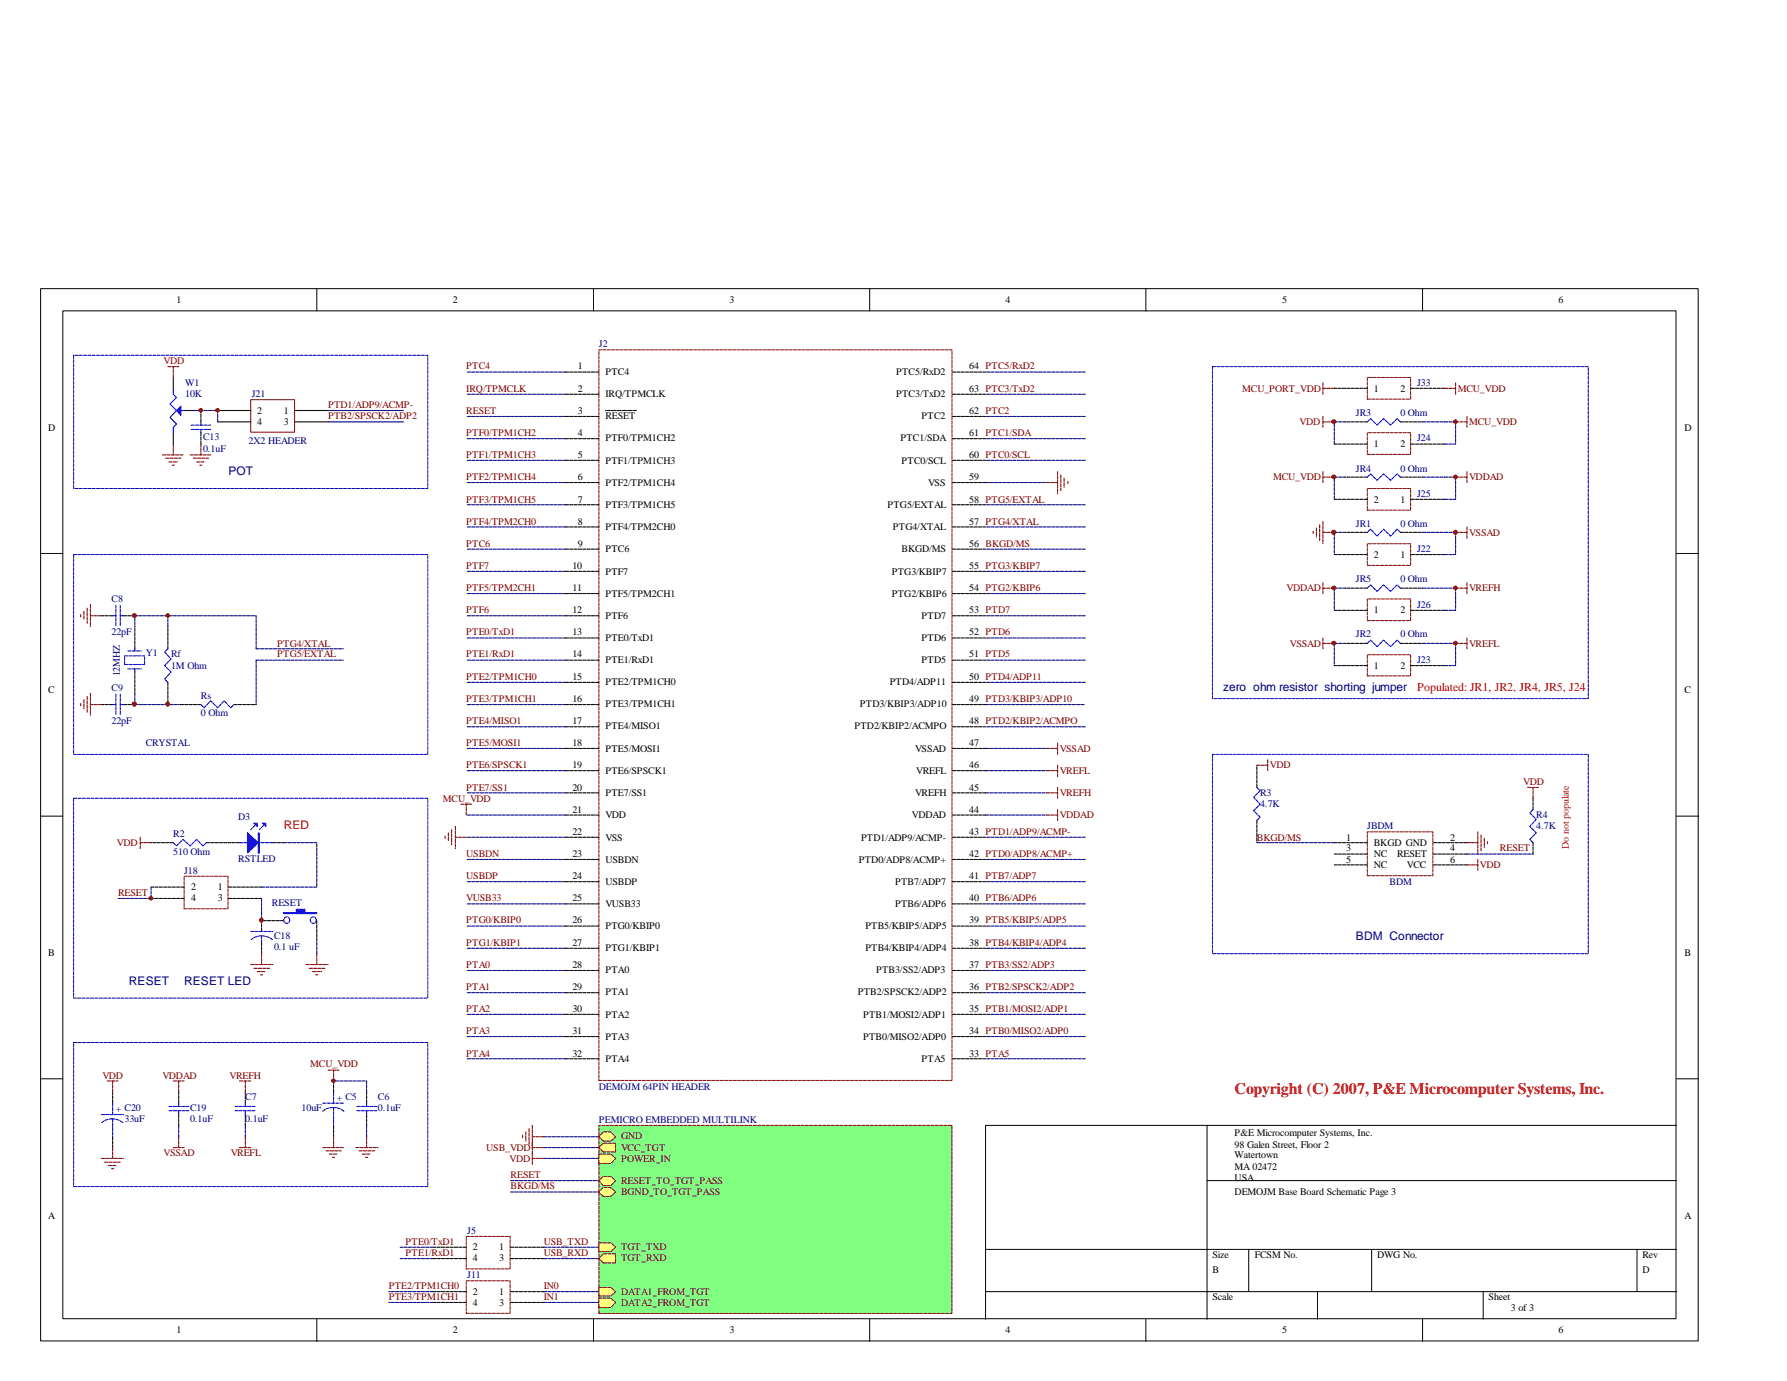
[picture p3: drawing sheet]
<svg xmlns="http://www.w3.org/2000/svg" width="279mm" height="216mm" viewBox="0 0 279 216" stroke-linecap="round" stroke-linejoin="round" font-family="sans-serif">
<g fill="none" stroke="#000" stroke-width=".16">
<path d="M6.3 45.1h259.2v164.5h-259.2zM9.8 48.6h252.2v157.6h-252.2zM49.5 45.1v3.5M92.8 45.1v3.5M136 45.1v3.5M179.2 45.1v3.5M222.4 45.1v3.5M6.3 86.5h3.5M262.1 86.5h3.5M6.3 127.6h3.5M262.1 127.6h3.5M6.3 168.7h3.5"/>
<path d="M188.7 175.9v30.3M262.1 168.7h3.5M262.1 175.9h-108v30.3M154.1 195.3h108M188.7 184.6h73.4M195.2 195.3v6.6M214.5 195.3v6.6M255.9 195.3v6.6M49.5 206.2v3.5M92.8 206.2v3.5M136 206.2v3.5M154.1 201.9h108"/>
<path d="M179.2 206.2v3.5M206 201.9v4.3M222.4 206.2v3.5M231.9 201.9v4.3"/>
</g>
<path d="M27.1 59v1.7M27.1 67.6v1.8M28.8 64.2h1.8M34 64.2h5.2M34 66h5.2M46.1 64.2h5.2M46.1 66h5.2" fill="none" stroke="#000" stroke-width=".17"/>
<path d="M27.1 60.7v.9l.5 .5-1 1.1 1 1-1 1.1 1 1-.5 .5v.8M27.6 64.2h1.2" fill="none" stroke="#00f" stroke-width=".17"/>
<path d="M28.3 63.5v1.4l-.7-.7z" fill-rule="evenodd" fill="#00f" stroke="#00f" stroke-width=".17"/>
<path d="M39.2 62.5h6.9v5.1h-6.9z" fill="none" stroke="#800000" stroke-width=".16"/>
<path d="M51.3 64.2h11.8M51.3 66h11.8" fill="none" stroke="#000080" stroke-width=".17"/>
<path d="M11.5 55.5v20.9h55.4v-20.9h-55.4" fill="none" stroke="#0000bf" stroke-width=".16" stroke-dasharray=".5 .2"/>
<g fill="none" stroke="#800000" stroke-width=".17" stroke-dasharray=".5 .2">
<path d="M26.2 57.3h1.7M27.1 59v-1.7M25.4 71.1h3.4M25.9 71.6h2.4M26.4 72.2h1.4M26.9 72.7h.4M27.1 69.4v1.7M29.7 71.1h3.4M30.2 71.6h2.4M30.7 72.2h1.4M31.2 72.7h.4M31.4 69.4v1.7"/>
<path d="M163.7 75.4h1.7M165.4 73.7v3.5M165.9 74.3v2.4M166.4 74.8v1.4M167 75.3v.3M12.6 96.1v.3M13.1 95.6v1.3M13.6 95.1v2.4M14.1 94.5v3.5M15.8 96.3h-1.7M12.6 110v.3M13.1 109.4v1.4"/>
<path d="M13.6 108.9v2.4M14.1 108.4v3.4M15.8 110.2h-1.7M163.7 117h1.7M165.4 116.2v1.7M165.4 119.6v1.8M69.6 130.7v.4M70.1 130.2v1.4M70.6 129.7v2.4M71.2 129.2v3.5M72.1 125.7h1.6M72.9 130.9h-1.7"/>
<path d="M72.9 127.4v-1.7M163.7 120.5h1.7M163.7 124h1.7M163.7 127.4h1.7M165.4 123.1v1.7M165.4 126.6v1.7"/>
</g>
<g fill="none" stroke="#000080" stroke-width=".17" stroke-dasharray=".5 .2">
<path d="M88.5 58.2h-15.6M169.7 58.2h-15.6M30.6 64.2h3.4M34 66v-1.8M88.5 61.6h-15.6M88.5 65.1h-15.6M88.5 68.6h-15.6M88.5 72h-15.6M88.5 75.4h-15.6M88.5 78.9h-15.6M154.1 75.4h9.6M169.7 61.6h-15.6"/>
<path d="M169.7 65.1h-15.6M169.7 68.6h-15.6M169.7 72h-15.6M169.7 78.9h-15.6M26.2 98v-1.7M88.5 82.4h-15.6M88.5 85.9h-15.6M88.5 89.3h-15.6M88.5 92.8h-15.6M88.5 96.3h-15.6M88.5 99.7h-15.6M169.7 82.4h-15.6"/>
<path d="M169.7 85.9h-15.6M169.7 89.3h-15.6M169.7 92.8h-15.6M169.7 96.3h-15.6M169.7 99.7h-15.6M21.1 108.4v1.8M21.1 110.2h6.8M40 101.4v-5.1h-18.9v1.7M40 103.2v7M40 101.4h13.7M40 103.2h13.7M88.5 103.2h-15.6"/>
<path d="M88.5 106.7h-15.6M88.5 110.2h-15.6M88.5 113.6h-15.6M88.5 117h-15.6M154.1 110.2h15.6M154.1 117h9.6M169.7 103.2h-15.6M169.7 106.7h-15.6M169.7 113.6h-15.6M88.5 120.5h-15.6M88.5 124h-15.6M88.5 127.4h-15.6"/>
<path d="M88.5 130.9h-15.6M88.5 134.4h-15.6M88.5 137.8h-15.6M154.1 120.5h9.6M154.1 124h9.6M154.1 127.4h9.6M169.7 130.9h-15.6M169.7 134.4h-15.6M169.7 137.8h-15.6M88.5 141.3h-15.6M88.5 144.8h-15.6M88.5 148.3h-15.6"/>
<path d="M88.5 151.7h-15.6M88.5 155.2h-15.6M88.5 158.6h-15.6M169.7 141.3h-15.6M169.7 144.8h-15.6M169.7 148.3h-15.6M169.7 151.7h-15.6M169.7 155.2h-15.6M169.7 158.6h-15.6M88.5 162.1h-15.6M88.5 165.5h-15.6M169.7 162.1h-15.6"/>
<path d="M169.7 165.5h-15.6"/>
</g>
<path d="M31.4 66v-1.8M31.4 67.6v1.8M17.6 96.3h-1.8M19.3 96.3h1.8M17.6 110.2h-1.8M19.3 110.2h1.8M21.1 104.9v3.5M21.1 101.4v-3.4M26.2 106.7v3.5M26.2 101.4v-3.4M31.4 110.2h-3.5M36.6 110.2h3.4" fill="none" stroke="#000" stroke-width=".17" stroke-dasharray=".5 .2"/>
<g fill="none" stroke="#00f" stroke-width=".17" stroke-dasharray=".5 .2">
<path d="M29.9 67.1h3M29.9 66.5h3M31.4 67.1v.5M31.4 66v.5M17.6 96.3h.5M18.1 97.8v-3.1M18.8 96.3h.5M18.8 97.8v-3.1M17.6 110.2h.5M18.1 111.7v-3.2M18.8 110.2h.5M18.8 111.7v-3.2"/>
<path d="M19.5 102.5h3.1M19.5 103.9h3.1M19.5 103.9v-1.4M20 101.8h2.1M20 104.6h2.1M21.1 101.8v-.4M21.1 104.9v-.3M22.6 103.9v-1.4M26.2 101.4l-.5 .5 1.1 1.1-1.1 1.1 1.1 1-1.1 1.1 .5 .5M31.4 110.2l.5 .5 1-1.1 1.1 1.1 1.1-1.1 1 1.1 .5-.5"/>
</g>
<path d="M11.5 86.7v31.2h55.4v-31.2h-55.4" fill="none" stroke="#00f" stroke-width=".16" stroke-dasharray=".5 .2"/>
<path d="M93.7 54.8h55.1v114.1h-55.1z" fill="#fff"/>
<path d="M93.6 54.7h55.2v114.2h-55.2z" fill="none" stroke="#800000" stroke-width=".16" stroke-dasharray=".5 .2"/>
<g fill="none" stroke="#000" stroke-width=".17" stroke-dasharray=".5 .2">
<path d="M93.6 58.2h-5.1M148.9 58.2h5.2M93.6 61.6h-5.1M93.6 65.1h-5.1M93.6 68.6h-5.1M93.6 72h-5.1M93.6 75.4h-5.1M93.6 78.9h-5.1M96.1 64.2h-1.4M96.9 64.2h-.8M97.8 64.2h-.9M98.6 64.2h-.8"/>
<path d="M99.5 64.2h-.9M148.9 72h5.2M148.9 68.6h5.2M148.9 61.6h5.2M148.9 78.9h5.2M148.9 65.1h5.2M148.9 75.4h5.2M93.6 99.7h-5.1M93.6 82.4h-5.1M93.6 92.8h-5.1M93.6 85.9h-5.1M93.6 96.3h-5.1"/>
<path d="M93.6 89.3h-5.1M148.9 85.9h5.2M148.9 92.8h5.2M148.9 89.3h5.2M148.9 82.4h5.2M148.9 99.7h5.2M148.9 96.3h5.2M93.6 103.2h-5.1M93.6 106.7h-5.1M93.6 110.2h-5.1M93.6 117h-5.1M93.6 113.6h-5.1"/>
<path d="M148.9 113.6h5.2M148.9 110.2h5.2M148.9 106.7h5.2M148.9 103.2h5.2M148.9 117h5.2M93.6 127.4h-5.1M93.6 130.9h-5.1M93.6 120.5h-5.1M93.6 124h-5.1M93.6 134.4h-5.1M93.6 137.8h-5.1M148.9 137.8h5.2"/>
<path d="M148.9 124h5.2M148.9 120.5h5.2M148.9 134.4h5.2M148.9 130.9h5.2M148.9 127.4h5.2M93.6 141.3h-5.1M93.6 144.8h-5.1M93.6 148.3h-5.1M93.6 151.7h-5.1M93.6 155.2h-5.1M93.6 158.6h-5.1M148.9 158.6h5.2"/>
<path d="M148.9 155.2h5.2M148.9 151.7h5.2M148.9 148.3h5.2M148.9 144.8h5.2M148.9 141.3h5.2M93.6 162.1h-5.1M93.6 165.5h-5.1M148.9 162.1h5.2M148.9 165.5h5.2"/>
</g>
<g fill="#800000" stroke="#800000" stroke-width=".16" stroke-dasharray=".5 .2">
<circle cx="34" cy="64.1" r=".29"/>
<circle cx="26.2" cy="110.1" r=".31"/>
<circle cx="21" cy="110.1" r=".33"/>
<circle cx="21" cy="96.2" r=".31"/>
<circle cx="26.2" cy="96.2" r=".29"/>
<circle cx="31.4" cy="64.1" r=".29"/>
</g>
<path d="M93.6 179.4h-8.6M93.6 177.7h-8.6M79.8 186.4h13.8M79.8 184.6h13.8M93.6 195h-8.6M93.6 196.8h-8.6M93.6 181.1h-8.6M93.6 203.6h-8.6M93.6 201.9h-8.6" fill="none" stroke="#000080" stroke-width=".17" stroke-dasharray=".5 .2"/>
<path d="M81.7 177.5v.4M82.2 177v1.4M82.7 176.4v2.5M83.2 178.6v1.7M83.2 175.9v3.5M85 179.4h-1.8M85 177.7h-1.8M83.2 180.3v1.7M85 181.1h-1.8" fill="none" stroke="#800000" stroke-width=".17" stroke-dasharray=".5 .2"/>
<path d="M93.7 176h55.1v29.3h-55.1z" fill="#80ff80"/>
<path d="M93.6 175.9h55.2v29.4h-55.2z" fill="none" stroke="#800000" stroke-width=".16" stroke-dasharray=".5 .2"/>
<g fill="#ffff80" stroke="#800000" stroke-width=".16" stroke-dasharray=".5 .2">
<path d="M94.3 178.7h2v1.4h-2l-.7-.7z" fill-rule="evenodd"/>
<path d="M94.3 177h1.2l.8 .7-.8 .7h-1.2l-.7-.7z" fill-rule="evenodd"/>
<path d="M93.6 180.4h1.9l.8 .7-.8 .8h-1.9z" fill-rule="evenodd"/>
<path d="M94.3 183.9h1.2l.8 .7-.8 .7h-1.2l-.7-.7z" fill-rule="evenodd"/>
<path d="M94.3 185.7h1.2l.8 .7-.8 .6h-1.2l-.7-.6z" fill-rule="evenodd"/>
<path d="M94.3 196h2v1.4h-2l-.7-.6z" fill-rule="evenodd"/>
<path d="M93.6 194.3h1.9l.8 .7-.8 .7h-1.9z" fill-rule="evenodd"/>
<path d="M93.6 201.3h1.9l.8 .6-.8 .7h-1.9z" fill-rule="evenodd"/>
<path d="M93.6 202.9h1.9l.8 .7-.8 .8h-1.9z" fill-rule="evenodd"/>
</g>
<path d="M28.8 137h6.8v5.1h-6.8zM72.9 193.3h6.9v5.1h-6.9zM72.9 200.2h6.9v5.1h-6.9z" fill="none" stroke="#800000" stroke-width=".16" stroke-dasharray=".5 .2"/>
<g fill="none" stroke="#000" stroke-width=".17" stroke-dasharray=".5 .2">
<path d="M27.1 131.7h-3.5M28.8 138.7h-5.2M32.3 131.7h3.4M35.7 138.7h5.2M37.4 131.7h-1.7M42.7 131.7h1.7M28.8 140.5h-5.2M35.7 140.5h5.2M40.9 145.6v-1.7M40.9 147.3v1.8M44.4 143.9h-3.5M49.5 143.9v3.4"/>
<path d="M17.6 172.5v-1.7M17.6 177.7v1.7M27.9 172.5v-1.7M27.9 174.2v1.7M38.4 174.2v1.7M38.4 172.5v-1.7M52.2 170.8v-1.8M52.2 175.9v1.8M57.3 172.5v-1.7M57.3 174.2v1.7M72.9 195h-5.2M72.9 196.8h-5.2"/>
<path d="M79.8 196.8h5.2M79.8 195h5.2M72.9 201.9h-5.2M72.9 203.6h-5.2M79.8 203.6h5.2M79.8 201.9h5.2"/>
</g>
<g fill="none" stroke="#000080" stroke-width=".17" stroke-dasharray=".5 .2">
<path d="M40.9 138.7h8.6v-7M44.4 131.7h5.1M23.6 140.5h-5.1M23.6 140.5v-1.8M40.9 140.5v3.4M49.5 147.3v1.8M27.9 175.9v1.8M38.4 175.9v1.8M57.3 170.8v-1.8h-5.1M57.3 175.9v1.8M67.7 195h-5.1M67.7 196.8h-5.1"/>
<path d="M67.7 201.9h-6.9M67.7 203.6h-6.9"/>
</g>
<g fill="none" stroke="#00f" stroke-width=".17" stroke-dasharray=".5 .2">
<path d="M27.1 131.7l.5 .5 1-1 1.1 1 1-1 1 1 .6-.5M37.4 131.7h5.3M39.9 129l-.7 .7M41.2 129l-.6 .7M39.2 145.6h3.5M40.9 146.3v1M40.9 146.3l-1 .2-.6 .4M42.6 146.9l-.7-.4-1-.2M15.8 174.2h3.5M17.5 174.9l-1 .2-.6 .4M17.6 174.9v2.8M17.6 172.5v1.7"/>
<path d="M19.2 175.5l-.6-.4-1.1-.2M26.4 173.7h3.1M26.4 173h3.1M27.9 173.7v.5M27.9 172.5v.5M38.4 173v-.5M38.4 174.2v-.5M39.9 173h-3.2M39.9 173.7h-3.2M50.5 172.5h3.3M52.2 173.1v2.8M52.2 170.8v1.7"/>
<path d="M52.2 173.1l-.4 .1a2.11 2.11 0 0 0-1.3 .5M53.8 173.7l-.6-.4-1-.2M55.8 173.7h3.1M55.8 173h3.1M57.3 173.7v.5M57.3 172.5v.5"/>
<circle cx="44.8" cy="143.8" r=".49"/>
<circle cx="49" cy="143.8" r=".49"/>
</g>
<g fill="none" stroke="#800000" stroke-width=".17" stroke-dasharray=".5 .2">
<path d="M21.9 130.9v1.8M23.6 131.7h-1.7M229.4 131.7h1.7M229.4 135.2h1.7M231.1 130v3.5M231.1 134.4v1.7M231.6 130.6v2.4M232.1 131.1v1.4M232.6 131.6v.3M39.2 150.8h3.5M39.7 151.4h2.5M40.2 151.9h1.4"/>
<path d="M40.7 152.4h.4M40.9 149.1v1.7M47.8 150.8h3.5M48.3 151.4h2.5M48.9 151.9h1.4M49.4 152.4h.3M49.5 149.1v1.7M16.8 169h1.7M17.6 170.8v-1.8M17.6 179.4v1.7M27.1 179.4h1.7M27.1 169h1.7"/>
<path d="M27.9 177.7v1.7M27.9 170.8v-1.8M37.4 169h1.8M37.4 179.4h1.8M38.4 170.8v-1.8M38.4 177.7v1.7M50.5 179.4h3.3M51 179.9h2.3M51.3 167.3h1.7M52.2 169v-1.7M52.2 177.7v1.7M55.6 179.4h3.5"/>
<path d="M56.1 179.9h2.5M57.3 177.7v1.7M15.8 181.1h3.5M16.3 181.7h2.5M16.9 182.2h1.4M17.4 182.7h.4M51.5 180.4h1.3M52 180.9h.3M56.6 180.4h1.4M57.1 180.9h.4"/>
</g>
<g fill="#00f" stroke="#00f" stroke-width=".17" stroke-dasharray=".5 .2">
<path d="M38.7 130.2l1.7 1.5-1.7 1.6z" fill-rule="evenodd"/>
<path d="M40.4 130.2h.2v3.1h-.2z" fill-rule="evenodd"/>
<path d="M41.1 128.7h.5v.5z" fill-rule="evenodd"/>
<path d="M39.7 128.7h.5v.5z" fill-rule="evenodd"/>
<path d="M44.4 142.7h1.9v-.5h1.4v.5h1.8v.1h-5.1z" fill-rule="evenodd"/>
</g>
<path d="M11.5 124.8v31.2h55.4v-31.2h-55.4" fill="none" stroke="#00f" stroke-width=".16" stroke-dasharray=".5 .2"/>
<g fill="#800000" stroke="#800000" stroke-width=".16" stroke-dasharray=".5 .2">
<circle cx="40.8" cy="143.8" r=".31"/>
<circle cx="52.1" cy="168.9" r=".29"/>
</g>
<path d="M11.5 163h55.4v22.5h-55.4v-22.5" fill="none" stroke="#0000bf" stroke-width=".16" stroke-dasharray=".5 .2"/>
<path d="M213.9 130.1h10.1v6.8h-10.1z" fill="#fff"/>
<path d="M213.8 59h6.8v3.4h-6.8zM213.8 67.6h6.8v3.4h-6.8zM213.8 76.4h6.8v3.4h-6.8zM213.8 85h6.8v3.4h-6.8zM213.8 93.6h6.8v3.4h-6.8zM213.8 102.4h6.8v3.3h-6.8zM213.8 130h10.2v6.9h-10.2z" fill="none" stroke="#800000" stroke-width=".16" stroke-dasharray=".5 .2"/>
<g fill="none" stroke="#000" stroke-width=".17" stroke-dasharray=".5 .2">
<path d="M213.8 66h-3.5M213.8 74.6h-3.5M213.8 69.4h-5.2M213.8 78.1h-5.2M213.8 60.7h-5.2M218.9 66h3.5M218.9 74.6h3.5M220.6 69.4h5.3M220.6 78.1h5.3M220.6 60.7h5.3M213.8 91.9h-3.5M213.8 83.2h-3.5"/>
<path d="M213.8 86.7h-5.2M213.8 95.4h-5.2M218.9 91.9h3.5M218.9 83.2h3.5M220.6 86.7h5.3M220.6 95.4h5.3M213.8 100.6h-3.5M213.8 104.1h-5.2M218.9 100.6h3.5M220.6 104.1h5.3M196.5 123.1v-3.5M196.5 128.3v3.4"/>
<path d="M213.8 131.7h-5.2M213.8 133.5h-5.2M213.8 135.2h-5.2M224.1 131.7h5.3M224.1 133.5h5.3M224.1 135.2h5.3M239.7 131.7v1.8M239.7 126.6v-1.8"/>
</g>
<g fill="none" stroke="#000080" stroke-width=".17" stroke-dasharray=".5 .2">
<path d="M208.6 66h1.7M208.6 74.6h1.7M208.6 69.4v-3.4M208.6 78.1v-3.5M222.4 66h3.5M222.4 74.6h3.5M225.9 66h1.7M225.9 74.6h1.7M225.9 69.4h1.7v-3.4M225.9 78.1h1.7v-3.5M208.6 91.9h1.7M208.6 83.2h1.7"/>
<path d="M208.6 83.2v3.5M208.6 91.9v3.5M222.4 91.9h5.2M222.4 83.2h3.5M225.9 83.2h1.7M225.9 86.7h1.7v-3.5M225.9 95.4h1.7v-3.5M208.6 100.6h1.7M208.6 100.6v3.5M222.4 100.6h5.2M225.9 104.1h1.7v-3.5M208.6 131.7h-12.1"/>
<path d="M229.4 133.5h10.3"/>
</g>
<path d="M189.6 57.3h58.7v51.9h-58.7v-51.9M189.6 117.9v31.2h58.7v-31.2h-58.7" fill="none" stroke="#0000bf" stroke-width=".16" stroke-dasharray=".5 .2"/>
<path d="M218.9 66l-.5-.6-1 1.1-1.1-1.1-1 1.1-1-1.1-.5 .6M218.9 74.6l-.5-.5-1 1-1.1-1-1 1-1-1-.5 .5M218.9 91.9l-.5-.5-1 1.1-1.1-1.1-1 1.1-1-1.1-.5 .5M218.9 83.2l-.5-.5-1 1.1-1.1-1.1-1 1.1-1-1.1-.5 .5M218.9 100.6l-.5-.5-1 1-1.1-1-1 1-1-1-.5 .5M196.5 128.3l.5-.5-1-1.1 1-1-1-1.1 1-1-.5-.5M239.7 126.6l-.5 .5 1 1-1 1.1 1 1-1 1 .5 .5" fill="none" stroke="#00f" stroke-width=".17" stroke-dasharray=".5 .2"/>
<g fill="none" stroke="#800000" stroke-width=".17" stroke-dasharray=".5 .2">
<path d="M206.8 59.9v1.7M227.6 59.9v1.7M206.8 65.1v1.7M206.8 73.7v1.7M208.6 66h-1.8M208.6 74.6h-1.8M208.6 60.7h-1.8M225.9 60.7h1.7M227.6 66h1.8M227.6 74.6h1.8M229.4 65.1v1.7M229.4 73.7v1.7"/>
<path d="M205.3 83.1v.3M205.8 82.5v1.5M206.3 82v2.5M206.8 99.7v1.7M206.8 91.1v1.7M206.8 81.5v3.5M208.6 91.9h-1.8M208.6 83.2h-1.8M227.6 83.2h1.8M227.6 91.9h1.8M229.4 82.4v1.8M229.4 91.1v1.7"/>
<path d="M229.4 99.7v1.7M196.5 119.6h1.7M198.2 118.8v1.7M208.6 100.6h-1.8M227.6 100.6h1.8M238.8 123.1h1.7M239.7 124.8v-1.7"/>
</g>
<g fill="#800000" stroke="#800000" stroke-width=".16" stroke-dasharray=".5 .2">
<circle cx="227.5" cy="65.9" r=".29"/>
<circle cx="208.6" cy="65.9" r=".31"/>
<circle cx="208.6" cy="91.9" r=".31"/>
<circle cx="227.5" cy="91.9" r=".29"/>
<circle cx="208.6" cy="100.5" r=".31"/>
<circle cx="227.5" cy="100.5" r=".29"/>
<circle cx="227.5" cy="74.5" r=".29"/>
<circle cx="208.6" cy="74.6" r=".31"/>
<circle cx="227.5" cy="83.2" r=".31"/>
<circle cx="208.5" cy="83.2" r=".33"/>
<circle cx="23.6" cy="140.4" r=".29"/>
</g>
<text font-size="2.5" fill="#f00" x="193" y="171">Copyright (C) 2007, P&amp;E Microcomputer Systems, Inc.</text>
<g font-size="1.9" fill="#000080">
<text x="35.7" y="74.3">POT</text>
<text x="191.3" y="108">zero ohm resistor shorting jumper</text>
<text x="212" y="147">BDM Connector</text>
<text x="20.2" y="153.9">RESET</text>
<text x="28.8" y="153.9">RESET LED</text>
</g>
<g font-size="1.9" fill="#f00">
<text x="221.6" y="108">Populated: JR1, JR2, JR4, JR5, J24</text>
<text x="44.4" y="129.6">RED</text>
</g>
<g font-size="1.6">
<text x="27.6" y="47.4">1</text>
<text x="70.8" y="47.4">2</text>
<text x="114" y="47.4">3</text>
<text x="157.2" y="47.4">4</text>
<text x="200.5" y="47.4">5</text>
<text x="243.7" y="47.4">6</text>
<text x="90.3" y="57.7">1</text>
<text x="94.7" y="58.7">PTC4</text>
<text x="140.1" y="58.7">PTC5/RxD2</text>
<text x="151.6" y="57.7">64 PTC5/RxD2</text>
<text x="40.2" y="64.7">2</text>
<text x="44.4" y="64.7">1</text>
<text x="90.3" y="61.2">2</text>
<text x="90.3" y="64.7">3</text>
<text x="94.7" y="62.1">IRQ/TPMCLK</text>
<text x="94.7" y="65.5">RESET</text>
<text x="140.1" y="62.1">PTC3/TxD2</text>
<text x="144.1" y="65.5">PTC2</text>
<text x="151.6" y="61.2">63 PTC3/TxD2</text>
<text x="151.6" y="64.7">62 PTC2</text>
<text x="214.8" y="61.2">1</text>
<text x="218.9" y="61.2">2</text>
<text x="7.5" y="67.3">D</text>
<text x="40.2" y="66.5">4</text>
<text x="44.4" y="66.5">3</text>
<text x="90.3" y="68.2">4</text>
<text x="90.3" y="71.6">5</text>
<text x="94.7" y="69">PTF0/TPM1CH2</text>
<text x="140.8" y="69">PTC1/SDA</text>
<text x="151.6" y="71.6">60 PTC0/SCL</text>
<text x="151.6" y="68.2">61 PTC1/SDA</text>
<text x="214.8" y="69.9">1</text>
<text x="218.9" y="69.9">2</text>
<text x="263.4" y="67.3">D</text>
<text x="90.3" y="75.1">6</text>
<text x="94.7" y="72.5">PTF1/TPM1CH3</text>
<text x="94.7" y="75.9">PTF2/TPM1CH4</text>
<text x="141" y="72.5">PTC0/SCL</text>
<text x="145.1" y="75.9">VSS</text>
<text x="151.6" y="75.1">59</text>
<text x="90.3" y="78.6">7</text>
<text x="90.3" y="82">8</text>
<text x="94.7" y="79.4">PTF3/TPM1CH5</text>
<text x="94.7" y="82.9">PTF4/TPM2CH0</text>
<text x="138.8" y="79.4">PTG5/EXTAL</text>
<text x="139.6" y="82.9">PTG4/XTAL</text>
<text x="151.6" y="78.6">58 PTG5/EXTAL</text>
<text x="151.6" y="82">57 PTG4/XTAL</text>
<text x="214.8" y="78.6">2</text>
<text x="218.9" y="78.6">1</text>
<text x="89.5" y="89">10</text>
<text x="90.3" y="85.5">9</text>
<text x="94.7" y="86.4">PTC6</text>
<text x="94.7" y="89.8">PTF7</text>
<text x="139.4" y="89.8">PTG3/KBIP7</text>
<text x="141" y="86.4">BKGD/MS</text>
<text x="151.6" y="85.5">56 BKGD/MS</text>
<text x="151.6" y="89">55 PTG3/KBIP7</text>
<text x="214.8" y="87.2">2</text>
<text x="218.9" y="87.2">1</text>
<text x="89.5" y="92.5">11</text>
<text x="89.5" y="95.8">12</text>
<text x="94.7" y="93.3">PTF5/TPM2CH1</text>
<text x="139.4" y="93.3">PTG2/KBIP6</text>
<text x="151.6" y="92.5">54 PTG2/KBIP6</text>
<text x="151.6" y="95.8">53 PTD7</text>
<text x="214.8" y="95.8">1</text>
<text x="218.9" y="95.8">2</text>
<text x="89.5" y="99.3">13</text>
<text x="94.7" y="100.2">PTE0/TxD1</text>
<text x="94.7" y="96.8">PTF6</text>
<text x="144.1" y="100.2">PTD6</text>
<text x="144.1" y="96.8">PTD7</text>
<text x="151.6" y="99.3">52 PTD6</text>
<text x="89.5" y="102.8">14</text>
<text x="89.5" y="106.3">15</text>
<text x="94.7" y="103.7">PTE1/RxD1</text>
<text x="94.7" y="107.1">PTE2/TPM1CH0</text>
<text x="139.1" y="107.1">PTD4/ADP11</text>
<text x="144.1" y="103.7">PTD5</text>
<text x="151.6" y="106.3">50 PTD4/ADP11</text>
<text x="151.6" y="102.8">51 PTD5</text>
<text x="214.8" y="104.6">1</text>
<text x="218.9" y="104.6">2</text>
<text x="7.5" y="108.4">C</text>
<text x="89.5" y="109.7">16</text>
<text x="89.5" y="113.2">17</text>
<text x="94.7" y="110.6">PTE3/TPM1CH1</text>
<text x="134.5" y="110.6">PTD3/KBIP3/ADP10</text>
<text x="151.6" y="113.2">48 PTD2/KBIP2/ACMPO</text>
<text x="151.6" y="109.7">49 PTD3/KBIP3/ADP10</text>
<text x="263.4" y="108.4">C</text>
<text x="89.5" y="116.7">18</text>
<text x="94.7" y="117.5">PTE5/MOSI1</text>
<text x="94.7" y="114">PTE4/MISO1</text>
<text x="133.6" y="114">PTD2/KBIP2/ACMPO</text>
<text x="143.1" y="117.5">VSSAD</text>
<text x="151.6" y="116.7">47</text>
<text x="89.5" y="120.1">19</text>
<text x="89.5" y="123.6">20</text>
<text x="94.7" y="121">PTE6/SPSCK1</text>
<text x="94.7" y="124.5">PTE7/SS1</text>
<text x="143.1" y="124.5">VREFH</text>
<text x="143.3" y="121">VREFL</text>
<text x="151.6" y="120.1">46</text>
<text x="151.6" y="123.6">45</text>
<text x="89.5" y="127.1">21</text>
<text x="89.5" y="130.6">22</text>
<text x="94.7" y="127.9">VDD</text>
<text x="94.7" y="131.4">VSS</text>
<text x="134.6" y="131.4">PTD1/ADP9/ACMP-</text>
<text x="142.6" y="127.9">VDDAD</text>
<text x="151.6" y="130.6">43 PTD1/ADP9/ACMP-</text>
<text x="151.6" y="127.1">44</text>
<text x="210.5" y="131.4">1</text>
<text x="226.7" y="131.4">2</text>
<text x="89.5" y="134">23</text>
<text x="89.5" y="137.4">24</text>
<text x="94.7" y="134.9">USBDN</text>
<text x="134.3" y="134.9">PTD0/ADP8/ACMP+</text>
<text x="151.6" y="137.4">41 PTB7/ADP7</text>
<text x="151.6" y="134">42 PTD0/ADP8/ACMP+</text>
<text x="210.5" y="133.1">3</text>
<text x="210.5" y="134.9">5</text>
<text x="214.8" y="132.2">BKGD GND</text>
<text x="214.8" y="134">NC</text>
<text x="214.8" y="135.7">NC</text>
<text x="218.4" y="134">RESET</text>
<text x="220" y="135.7">VCC</text>
<text x="226.7" y="133.1">4</text>
<text x="226.7" y="134.9">6</text>
<text x="29.9" y="139.2">2</text>
<text x="29.9" y="140.9">4</text>
<text x="34" y="140.9">3</text>
<text x="34" y="139.2">1</text>
<text x="89.5" y="140.9">25</text>
<text x="94.7" y="141.8">VUSB33</text>
<text x="94.7" y="138.3">USBDP</text>
<text x="140" y="141.8">PTB6/ADP6</text>
<text x="140" y="138.3">PTB7/ADP7</text>
<text x="151.6" y="140.9">40 PTB6/ADP6</text>
<text x="7.5" y="149.4">B</text>
<text x="89.5" y="144.4">26</text>
<text x="89.5" y="147.8">27</text>
<text x="94.7" y="145.3">PTG0/KBIP0</text>
<text x="94.7" y="148.7">PTG1/KBIP1</text>
<text x="135.3" y="148.7">PTB4/KBIP4/ADP4</text>
<text x="135.3" y="145.3">PTB5/KBIP5/ADP5</text>
<text x="151.6" y="147.8">38 PTB4/KBIP4/ADP4</text>
<text x="151.6" y="144.4">39 PTB5/KBIP5/ADP5</text>
<text x="263.4" y="149.4">B</text>
<text x="89.5" y="151.3">28</text>
<text x="89.5" y="154.8">29</text>
<text x="94.7" y="152.1">PTA0</text>
<text x="94.7" y="155.6">PTA1</text>
<text x="134.1" y="155.6">PTB2/SPSCK2/ADP2</text>
<text x="137" y="152.1">PTB3/SS2/ADP3</text>
<text x="151.6" y="154.8">36 PTB2/SPSCK2/ADP2</text>
<text x="151.6" y="151.3">37 PTB3/SS2/ADP3</text>
<text x="89.5" y="158.2">30</text>
<text x="89.5" y="161.7">31</text>
<text x="94.7" y="159.1">PTA2</text>
<text x="135" y="159.1">PTB1/MOSI2/ADP1</text>
<text x="151.6" y="161.7">34 PTB0/MISO2/ADP0</text>
<text x="151.6" y="158.2">35 PTB1/MOSI2/ADP1</text>
<text x="89.5" y="165.2">32</text>
<text x="94.7" y="162.6">PTA3</text>
<text x="94.7" y="166">PTA4</text>
<text x="135" y="162.6">PTB0/MISO2/ADP0</text>
<text x="144.1" y="166">PTA5</text>
<text x="151.6" y="165.2">33 PTA5</text>
<text x="193" y="177.6">P&amp;E Microcomputer Systems, Inc.</text>
<text x="193" y="179.4">98 Galen Street, Floor 2</text>
<text x="193" y="181.1">Watertown</text>
<text x="193" y="182.9">MA 02472</text>
<text x="193" y="184.6">USA</text>
<text x="7.5" y="190.5">A</text>
<text x="193" y="186.9">DEMOJM Base Board Schematic Page 3</text>
<text x="263.4" y="190.5">A</text>
<text x="73.9" y="195.5">2</text>
<text x="73.9" y="197.2">4</text>
<text x="78.1" y="197.2">3</text>
<text x="78.1" y="195.5">1</text>
<text x="189.6" y="196.7">Size</text>
<text x="196.2" y="196.7">FCSM No.</text>
<text x="215.3" y="196.7">DWG No.</text>
<text x="256.8" y="196.7">Rev</text>
<text x="73.9" y="202.4">2</text>
<text x="78.1" y="202.4">1</text>
<text x="189.6" y="199">B</text>
<text x="189.6" y="203.3">Scale</text>
<text x="232.7" y="203.3">Sheet</text>
<text x="256.8" y="199">D</text>
<text x="27.6" y="208.4">1</text>
<text x="70.8" y="208.4">2</text>
<text x="73.9" y="204.1">4</text>
<text x="78.1" y="204.1">3</text>
<text x="114" y="208.4">3</text>
<text x="157.2" y="208.4">4</text>
<text x="200.5" y="208.4">5</text>
<text x="236.2" y="205">3 of 3</text>
<text x="243.7" y="208.4">6</text>
</g>
<g font-size="1.6" fill="#800000">
<text x="25.6" y="56.9">VDD</text>
<text x="72.9" y="57.7">PTC4</text>
<text x="51.3" y="63.8">PTD1/ADP9/ACMP-</text>
<text x="51.3" y="65.5">PTB2/SPSCK2/ADP2</text>
<text x="72.9" y="64.7">RESET</text>
<text x="72.9" y="61.2">IRQ/TPMCLK</text>
<text x="194.2" y="61.2">MCU_PORT_VDD</text>
<text x="227.9" y="61.2">MCU_VDD</text>
<text x="72.9" y="68.2">PTF0/TPM1CH2</text>
<text x="72.9" y="71.6">PTF1/TPM1CH3</text>
<text x="203.2" y="66.5">VDD</text>
<text x="229.7" y="66.5">MCU_VDD</text>
<text x="72.9" y="75.1">PTF2/TPM1CH4</text>
<text x="199.1" y="75.1">MCU_VDD</text>
<text x="229.7" y="75.1">VDDAD</text>
<text x="72.9" y="82">PTF4/TPM2CH0</text>
<text x="72.9" y="78.6">PTF3/TPM1CH5</text>
<text x="229.7" y="83.7">VSSAD</text>
<text x="72.9" y="85.5">PTC6</text>
<text x="72.9" y="89">PTF7</text>
<text x="72.9" y="92.5">PTF5/TPM2CH1</text>
<text x="72.9" y="95.8">PTF6</text>
<text x="201.2" y="92.5">VDDAD</text>
<text x="229.7" y="92.5">VREFH</text>
<text x="43.3" y="101.1">PTG4/XTAL</text>
<text x="72.9" y="99.3">PTE0/TxD1</text>
<text x="201.7" y="101.1">VSSAD</text>
<text x="229.7" y="101.1">VREFL</text>
<text x="43.3" y="102.8">PTG5/EXTAL</text>
<text x="72.9" y="102.8">PTE1/RxD1</text>
<text x="72.9" y="106.3">PTE2/TPM1CH0</text>
<text x="72.9" y="109.7">PTE3/TPM1CH1</text>
<text x="72.9" y="113.2">PTE4/MISO1</text>
<text x="72.9" y="116.7">PTE5/MOSI1</text>
<text x="165.7" y="117.5">VSSAD</text>
<text x="69.3" y="125.3">MCU_VDD</text>
<text x="72.9" y="120.1">PTE6/SPSCK1</text>
<text x="72.9" y="123.6">PTE7/SS1</text>
<text x="165.7" y="121">VREFL</text>
<text x="165.7" y="124.5">VREFH</text>
<text x="198.5" y="120.1">VDD</text>
<text x="238.2" y="122.8">VDD</text>
<text x="165.7" y="127.9">VDDAD</text>
<text x="196.5" y="131.4">BKGD/MS</text>
<text x="18.3" y="132.2">VDD</text>
<text x="72.9" y="137.4">USBDP</text>
<text x="72.9" y="134">USBDN</text>
<text x="231.4" y="135.7">VDD</text>
<text x="234.5" y="133.1">RESET</text>
<text x="18.5" y="140">RESET</text>
<text x="72.9" y="140.9">VUSB33</text>
<text x="72.9" y="144.4">PTG0/KBIP0</text>
<text x="72.9" y="147.8">PTG1/KBIP1</text>
<text x="72.9" y="151.3">PTA0</text>
<text x="72.9" y="154.8">PTA1</text>
<text x="72.9" y="158.2">PTA2</text>
<text x="72.9" y="161.7">PTA3</text>
<text x="48.5" y="166.9">MCU_VDD</text>
<text x="72.9" y="165.2">PTA4</text>
<text x="16" y="168.7">VDD</text>
<text x="25.4" y="168.7">VDDAD</text>
<text x="35.9" y="168.7">VREFH</text>
<text x="76" y="179.9">USB_VDD</text>
<text x="97.1" y="179.9">VCC_TGT</text>
<text x="97.1" y="178.1">GND</text>
<text x="25.6" y="180.8">VSSAD</text>
<text x="36.1" y="180.8">VREFL</text>
<text x="79.7" y="181.6">VDD</text>
<text x="79.8" y="185.9">BKGD/MS</text>
<text x="79.8" y="184.2">RESET</text>
<text x="97.1" y="181.6">POWER_IN</text>
<text x="97.1" y="185.1">RESET_TO_TGT_PASS</text>
<text x="97.1" y="186.9">BGND_TO_TGT_PASS</text>
<text x="63.4" y="194.6">PTE0/TxD1</text>
<text x="63.4" y="196.3">PTE1/RxD1</text>
<text x="85" y="194.6">USB_TXD</text>
<text x="85" y="196.3">USB_RXD</text>
<text x="97.1" y="197.2">TGT_RXD</text>
<text x="97.1" y="195.5">TGT_TXD</text>
<text x="60.8" y="201.6">PTE2/TPM1CH0</text>
<text x="60.8" y="203.3">PTE3/TPM1CH1</text>
<text x="85" y="201.6">IN0</text>
<text x="85" y="203.3">IN1</text>
<text x="97.1" y="202.4">DATA1_FROM_TGT</text>
<text x="97.1" y="204.1">DATA2_FROM_TGT</text>
</g>
<g font-size="1.6" fill="#000080">
<text x="93.6" y="54.3">J2</text>
<text x="29" y="60.4">W1</text>
<text x="29" y="62.1">10K</text>
<text x="39.4" y="62.1">J21</text>
<text x="212" y="65">JR3</text>
<text x="218.9" y="65">0 Ohm</text>
<text x="221.6" y="60.4">J33</text>
<text x="31.7" y="70.6">0.1uF</text>
<text x="38.9" y="69.3">2X2 HEADER</text>
<text x="221.6" y="69">J24</text>
<text x="212" y="73.7">JR4</text>
<text x="218.9" y="73.7">0 Ohm</text>
<text x="221.6" y="77.7">J25</text>
<text x="212" y="82.4">JR1</text>
<text x="218.9" y="82.4">0 Ohm</text>
<text x="221.6" y="86.4">J22</text>
<text x="212" y="91">JR5</text>
<text x="218.9" y="91">0 Ohm</text>
<text x="221.6" y="95">J26</text>
<text x="17.4" y="99.3">22pF</text>
<text x="212" y="99.7">JR2</text>
<text x="218.9" y="99.7">0 Ohm</text>
<text x="18.7" y="105.7" transform="rotate(-90 18.7 105.7)">12MHZ</text>
<text x="26.8" y="104.6">1M Ohm</text>
<text x="221.6" y="103.7">J23</text>
<text x="17.4" y="113.2">22pF</text>
<text x="31.4" y="109.2">Rs</text>
<text x="31.4" y="112">0 Ohm</text>
<text x="22.8" y="116.7">CRYSTAL</text>
<text x="197" y="124.5">R3</text>
<text x="27.1" y="130.9">R2</text>
<text x="37.3" y="128.3">D3</text>
<text x="197" y="126.2">4.7K</text>
<text x="213.8" y="129.6">JBDM</text>
<text x="240.2" y="127.9">R4</text>
<text x="240.2" y="129.6">4.7K</text>
<text x="27.1" y="133.6">510 Ohm</text>
<text x="28.8" y="136.6">J18</text>
<text x="37.3" y="134.7">RSTLED</text>
<text x="42.5" y="141.6">RESET</text>
<text x="217.3" y="138.3">BDM</text>
<text x="42.8" y="146.8">C18</text>
<text x="42.8" y="148.5">0.1 uF</text>
<text x="18.1" y="173.8">+ C20</text>
<text x="29.7" y="173.7">C19</text>
<text x="38.4" y="172">C7</text>
<text x="47.2" y="173.7">10uF</text>
<text x="52.7" y="172.1">+ C5</text>
<text x="59.1" y="173.7">0.1uF</text>
<text x="93.6" y="170.3">DEMOJM 64PIN HEADER</text>
<text x="19.5" y="175.4">33uF</text>
<text x="29.7" y="175.4">0.1uF</text>
<text x="38.4" y="175.4">0.1uF</text>
<text x="93.6" y="175.6">PEMICRO EMBEDDED MULTILINK</text>
<text x="73.1" y="192.9">J5</text>
<text x="73.1" y="199.8">J11</text>
</g>
<g font-size="1.6" fill="#11037f">
<text x="31.7" y="68.8">C13</text>
<text x="17.4" y="94.1">C8</text>
<text x="22.8" y="102.6">Y1</text>
<text x="26.8" y="102.8">Rf</text>
<text x="17.4" y="108">C9</text>
<text x="59.1" y="172">C6</text>
</g>
<text font-size="1.6" fill="#f00" x="245.3" y="132.7" transform="rotate(-90 245.3 132.7)">Do not populate</text>
</svg>
